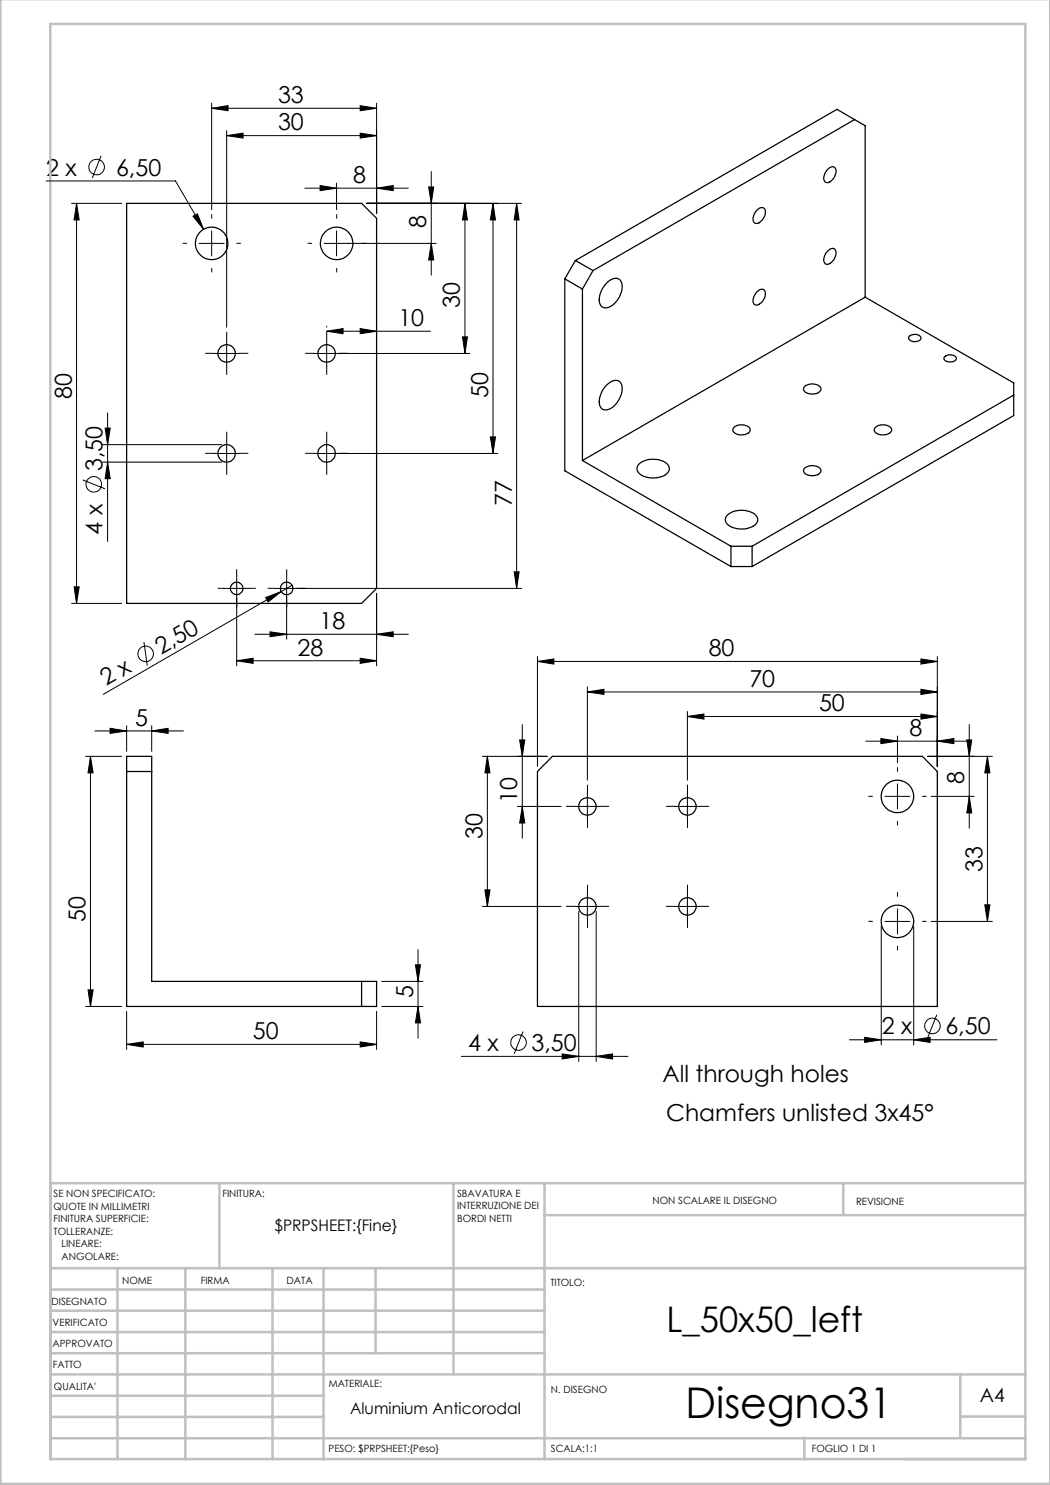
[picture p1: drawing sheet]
<svg xmlns="http://www.w3.org/2000/svg" width="210mm" height="297mm" viewBox="0 0 210 297" stroke-linecap="round" stroke-linejoin="round" font-family="sans-serif">
<g fill="none" stroke="#000" stroke-width=".2">
<path d="M9.2 36.2h25.9l5.6 9.7M20.2 31.2l-1.7 4.4M42.3 21.7l3.3-.6v1.1zM42.3 20.6v21.3M42.3 21.7h33M45.3 27.1l3.3-.5v1zM45.3 26.1v39.3M45.3 27.1h30M61 37.6h20.7M64 37.1l3.3 .5-3.3 .5zM67.3 36.6v5.3M72 21.1l3.3 .6-3.3 .5z"/>
<path d="M72 26.6l3.3 .5-3.3 .5zM75.3 37.6l3.3-.5v1zM75.3 20.6v22.1M85.7 37.4h1l-.4 3.3zM86.3 34.3v20.7M14.3 40.7h10M15.3 40.7l.5 3.3h-1zM15.3 40.7v80M38.6 43.2l.9-.4 1.2 3.1zM39.8 48.7h5M42.3 46.2v5M64.8 48.7h22.4"/>
<path d="M67.3 46.2v5M73.3 40.7h31M86.3 48.7l.4 3.3h-1zM93 40.7v30M93 40.7l.5 3.3h-1zM98.6 40.7v50M98.6 40.7l.5 3.3h-1zM103.3 40.7v77M103.3 40.7l.5 3.3h-1zM42.8 70.7h5M45.3 68.2v5M62.8 70.7h5"/>
<path d="M65.3 66.2l3.3-.5v1zM65.3 65.2v.2M65.3 66.2h20.8M65.3 68.2v5M67.9 70.7h26.1M72 65.7l3.3 .5-3.3 .5zM92.5 67.4h1l-.5 3.3zM16.5 96l4.5 1.8M20.5 92.4h23.8M20.5 88.9h23.8M21 85.6h1l-.5 3.3zM21.5 92.4l.5 3.3h-1z"/>
<path d="M21.5 82.6v25.7M42.8 90.7h5M45.3 88.2v5M62.8 90.7h36.8M65.3 88.2v5M98.1 87.4h1l-.5 3.3zM14.8 117.4h1l-.5 3.3zM44.8 117.7h5M47.3 115.2v18M53.1 119.5l3.1-1.2-2.6 2.1zM54.8 117.7h49.5M57.3 115.2v12.6"/>
<path d="M58.4 117l-37.8 21.9M75.3 118.7v14.5M102.8 114.4h1l-.5 3.3zM14.3 120.7h10M28.8 128.4l.7 4.7M47.3 132.1l3.3-.4v1zM47.3 132.1h28M51 126.9h30.7M54 126.4l3.3 .5-3.3 .4zM72 131.7l3.3 .4-3.3 .6zM75.3 126.9l3.3-.5v.9zM107.5 132.3l3.3-.5v1z"/>
<path d="M107.5 131.3v22M107.5 132.3h80M117.5 138.4l3.3-.5v1zM117.5 137.4v18.6M117.5 138.4h70M184.2 137.9l3.3 .5-3.3 .5zM184.2 131.8l3.3 .5-3.3 .5zM187.5 131.3v22M17.1 151.3h7.2M18.1 151.3l.5 3.3h-1zM18.1 151.3v50M19 146.2h17.7"/>
<path d="M22 145.7l3.3 .5-3.3 .5zM25.3 145.2v5.1M30.3 146.2l3.3-.5v1zM30.3 145.2v5.1M96.5 151.3h13M97.5 151.3l.5 3.3h-1zM97.5 151.3v30M103.9 148h1.1l-.5 3.3zM104.5 144.9v22.7M117.5 158.8v5M137.5 158.8v5M137.5 143.3l3.3-.5v1z"/>
<path d="M137.5 142.3v13.7M137.5 143.3h50M173.1 148.2h20.7M176.2 147.7l3.3 .5-3.3 .5zM177 159.3h5M179.5 156.8v5M179.5 147.2v5.3M184.2 142.8l3.3 .5-3.3 .5zM185.5 151.3h13M186.2 159.3h8.6M187.5 148.2l3.3-.5v1zM193.4 148h.9l-.4 3.3z"/>
<path d="M193.9 159.3l.4 3.3h-.9zM193.9 144.9v20.7M197.5 151.3v33M197.5 151.3l.5 3.3h-1zM97 178h1l-.5 3.3zM103.5 161.3h8.7M104.5 161.3l.5 3.3h-1.1zM115 161.3h5M117.5 178.8v5M135 161.3h5M137.5 178.8v5M17.6 198h1l-.5 3.3z"/>
<path d="M76.3 196.3h8.3M83.1 193h1l-.5 3.3zM83.6 189.9v17.7M96.5 181.3h15.7M115 181.3h5M115.7 182.3v30M119.2 182.3v30M135 181.3h5M176.2 185.3v23.7M177 184.3h5M179.5 181.8v5M182.7 185.3v23.7"/>
<path d="M186.2 184.3h12.3M197 181h1l-.5 3.3zM17.1 201.3h7.2M25.3 208.9l3.3-.5v1zM25.3 202.3v7.6M25.3 208.9h50M72 208.4l3.3 .5-3.3 .5zM75.3 202.3v7.6M76.3 201.3h8.3M83.6 201.3l.5 3.3h-1zM92.3 211.3h33.3M104.6 206.3l-1.8 4.4"/>
<path d="M112.4 210.8l3.3 .5-3.3 .5zM119.2 211.3l3.3-.5v1zM169.9 208h29.5M172.9 207.5l3.3 .5-3.3 .5zM182.7 208l3.3-.5v1zM187.4 202.9l-1.8 4.5"/>
<circle cx="19.3" cy="33.4" r="1.56"/>
<circle cx="18.8" cy="96.9" r="1.55"/>
<circle cx="29.1" cy="130.8" r="1.56"/>
<circle cx="103.7" cy="208.5" r="1.55"/>
<circle cx="186.5" cy="205.2" r="1.56"/>
</g>
<g fill="none" stroke="#000" stroke-width=".2" stroke-dasharray="15.2 1.3 1.3 1.3">
<path d="M37.3 48.7h-.7M42.3 43.7v-.8M42.3 53.7v.7M47.3 48.7h.8M62.3 48.7h-.7M67.3 43.7v-.8M67.3 53.7v.7M72.3 48.7h.8M42.8 70.7h-1.7M45.3 68.2v-1.8M45.3 73.2v1.7M47.8 70.7h1.8"/>
<path d="M62.8 70.7h-1.7M65.3 68.2v-1.8M65.3 73.2v1.7M67.8 70.7h1.8M42.8 90.7h-1.7M45.3 88.2v-1.8M45.3 93.2v1.7M47.8 90.7h1.8M62.8 90.7h-1.7M65.3 88.2v-1.8M65.3 93.2v1.7M67.8 90.7h1.8"/>
<path d="M44.8 117.7h-1.2M47.3 115.2v-1.3M49.8 117.7h1.3M54.8 117.7h-1.2M57.3 115.2v-1.3M59.8 117.7h1.3M47.3 120.2v1.2M57.3 120.2v1.2M117.5 158.8v-1.8M137.5 158.8v-1.8M174.5 159.3h-.8M179.5 154.3v-.8"/>
<path d="M184.5 159.3h.7M115 161.3h-1.8M117.5 163.8v1.7M117.5 178.8v-1.8M120 161.3h1.7M135 161.3h-1.8M137.5 163.8v1.7M137.5 178.8v-1.8M140 161.3h1.7M179.5 179.3v-.8M179.5 164.3v.7M115 181.3h-1.8"/>
<path d="M117.5 183.8v1.7M120 181.3h1.7M135 181.3h-1.8M137.5 183.8v1.7M140 181.3h1.7M174.5 184.3h-.8M179.5 189.3v.7M184.5 184.3h.7"/>
</g>
<g fill="none" stroke="#c0c0c0" stroke-width=".5">
<path d="M.1 -.1v296.9h209.9v-296.9M10.1 4.8h195v287h-195zM43.9 236.6v17M90.7 236.6v38.3M108.9 236.6v55.3M168.7 236.6v6.3M205.1 236.6h-195v55.3M10.1 253.6h195M10.1 257.9h98.8M23.5 253.6v38.2M37.1 253.6v38.3M54.5 253.6v38.3"/>
<path d="M64.7 253.6v38.3M75.1 253.6v17M108.9 243h96.2M10.1 270.6h98.8M10.1 266.4h98.8M10.1 262.1h98.8M10.1 279.1h54.6M10.1 274.9h195M192.1 274.8v12.7M10.1 287.7h195M10.1 283.4h54.6M160.9 287.5v4.3"/>
<path d="M192.1 283.3h13"/>
</g>
<g fill="#000">
<path d="M53.1 119.5l3.1-1.2-2.6 2.1z"/>
<path d="M54 126.4l3.3 .5-3.3 .4zM75.3 126.9l3.3-.5v.9z"/>
<path d="M72 131.7l3.3 .4-3.3 .6zM47.3 132.1l3.3-.4v1zM75.3 37.6l3.3-.5v1zM64 37.1l3.3 .5-3.3 .5zM72 21.1l3.3 .6-3.3 .5zM42.3 21.7l3.3-.6v1.1zM72 65.7l3.3 .5-3.3 .5zM65.3 66.2l3.3-.5v1zM72 26.6l3.3 .5-3.3 .5zM45.3 27.1l3.3-.5v1z"/>
<path d="M22 145.7l3.3 .5-3.3 .5zM30.3 146.2l3.3-.5v1zM38.6 43.2l2.1 2.7-1.2-3.1zM172.9 207.5l3.3 .5-3.3 .5zM182.7 208l3.3-.5v1zM117.5 138.4l3.3-.5v1zM184.2 137.9l3.3 .5-3.3 .5zM112.4 210.8l3.3 .5-3.3 .5zM119.2 211.3l3.3-.5v1z"/>
<path d="M83.1 193h1l-.5 3.3zM83.6 201.3l.5 3.3h-1zM85.7 37.4h1l-.4 3.3zM86.3 48.7l.4 3.3h-1zM93 40.7l.5 3.3h-1zM92.5 67.4h1l-.5 3.3zM98.6 40.7l.5 3.3h-1zM98.1 87.4h1l-.5 3.3zM103.3 40.7l.5 3.3h-1zM102.8 114.4h1l-.5 3.3zM15.3 40.7l.5 3.3h-1zM14.8 117.4h1l-.5 3.3zM193.4 148h.9l-.4 3.3zM193.9 159.3l.4 3.3h-.9zM103.9 148h1.1l-.5 3.3zM104.5 161.3l.5 3.3h-1.1z"/>
<path d="M17.6 198h1l-.5 3.3zM18.1 151.3l.5 3.3h-1zM21.5 92.4l.5 3.3h-1zM21 85.6h1l-.5 3.3zM197 181h1l-.5 3.3zM197.5 151.3l.5 3.3h-1zM97 178h1l-.5 3.3zM97.5 151.3l.5 3.3h-1z"/>
<path d="M72 208.4l3.3 .5-3.3 .5zM25.3 208.9l3.3-.5v1zM187.5 148.2l3.3-.5v1zM176.2 147.7l3.3 .5-3.3 .5zM184.2 142.8l3.3 .5-3.3 .5zM137.5 143.3l3.3-.5v1zM184.2 131.8l3.3 .5-3.3 .5zM107.5 132.3l3.3-.5v1z"/>
</g>
<g fill="none" stroke="#000" stroke-width=".25">
<path d="M165.5 33.9l.2-.2a.87 .87 0 0 1 1.3-.2 .87 .87 0 0 1 .1 1.2 2.18 2.18 0 0 1-1.9 1.8 1.31 1.31 0 0 1-.1-2zM170.9 23.9l-52.3 30.2M170.9 23.9l2.1 1.2v34.3M170.9 23.9l-3.5-2-52.3 30.2M25.3 40.7h47l3 3v74l-3 3h-47zM113 55.8v38.4l33.2 19.1M113 55.8l3.5 2M115.1 52.1l-2.1 3.7M115.1 52.1l3.5 2M116.5 57.8v34.3M118.6 54.1l-2.1 3.7M121.4 56.6a1.83 1.83 0 0 1 2.7-.5 3.8 3.8 0 0 1-1 4.4 2.05 2.05 0 0 1-2.8 .7 3.6 3.6 0 0 1 .7-4.3z"/>
<path d="M151.3 42.1a.95 .95 0 0 1 1.7-.1 2.31 2.31 0 0 1-1.9 2.7 1.33 1.33 0 0 1-.2-2zM151.3 58.4a.95 .95 0 0 1 1.7-.1 2.31 2.31 0 0 1-1.9 2.7 1.33 1.33 0 0 1-.2-2zM165.5 50.3l.2-.3a.87 .87 0 0 1 1.3-.2 .87 .87 0 0 1 .1 1.2 2.18 2.18 0 0 1-1.9 1.8 1.34 1.34 0 0 1-.1-2zM173 59.4l-56.5 32.7M173 59.4l29.7 17.2v6.5l-52.3 30.2M121.4 77a2.09 2.09 0 0 1 2.5-.7 3.3 3.3 0 0 1-.2 3.8 2.77 2.77 0 0 1-3.2 1.7 2.59 2.59 0 0 1-.2-3.2zM161 77.3a2.43 2.43 0 0 1 3.1 .2 1.21 1.21 0 0 1-1.4 1.3 1.79 1.79 0 0 1-2-.9zM181.9 67.2a1.54 1.54 0 0 1 2.3 .3 1.24 1.24 0 0 1-2 .7l-.3-.3a.47 .47 0 0 1 0-.7zM188.9 71.3a1.59 1.59 0 0 1 2.4 .3 1.33 1.33 0 0 1-2 .7l-.2-.1a.51 .51 0 0 1-.2-.9zM202.7 79l-52.3 30.3M116.5 92.1l29.7 17.2M127.9 92.7a4.6 4.6 0 0 1 5.7 .2 1.35 1.35 0 0 1-.7 2.2 4.6 4.6 0 0 1-5.3-.7 1.18 1.18 0 0 1 .3-1.7z"/>
<path d="M146.8 85.4a2.42 2.42 0 0 1 3.2 .3v.2a1.55 1.55 0 0 1-1.8 1.1 1.33 1.33 0 0 1-1.6-1.2zM161 93.6a2.43 2.43 0 0 1 3.1 .3 1.21 1.21 0 0 1-1.4 1.2 1.79 1.79 0 0 1-2-.9zM174.9 85.6a2.38 2.38 0 0 1 3.4 .1 1.18 1.18 0 0 1-1.5 1.3 1.75 1.75 0 0 1-2-1zM145.3 103.2a4.5 4.5 0 0 1 5.9-.1 1.33 1.33 0 0 1-.6 2.2 4.6 4.6 0 0 1-5.3-.7 1.18 1.18 0 0 1 0-1.4zM146.2 109.3v4M146.2 109.3h4.2M146.2 113.3h4.2M150.4 109.3v4M25.3 151.3h5v45h45v5h-50zM25.3 154.3h5M110.5 151.3h74l3 3v47h-80v-47zM72.3 196.3v5"/>
<circle cx="42.3" cy="48.7" r="3.2"/>
<circle cx="67.3" cy="48.7" r="3.3"/>
<circle cx="45.3" cy="70.7" r="1.75"/>
<circle cx="65.3" cy="70.7" r="1.75"/>
<circle cx="45.3" cy="90.7" r="1.75"/>
<circle cx="65.3" cy="90.7" r="1.75"/>
<circle cx="47.3" cy="117.7" r="1.25"/>
<circle cx="57.3" cy="117.7" r="1.24"/>
<circle cx="179.5" cy="159.3" r="3.3"/>
<circle cx="117.5" cy="161.3" r="1.76"/>
<circle cx="137.5" cy="161.3" r="1.76"/>
<circle cx="117.5" cy="181.3" r="1.76"/>
<circle cx="137.5" cy="181.3" r="1.76"/>
<circle cx="179.5" cy="184.3" r="3.2"/>
</g>
<text font-size="8.5" x="137.1" y="283.5">Disegno31</text>
<text font-size="7.1" x="133.3" y="266.4">L_50x50_left</text>
<g font-size="4.7">
<text x="55.6" y="20.6">33</text>
<text x="55.6" y="26.1">30</text>
<text x="9.2" y="35.1">2 x</text>
<text x="23.2" y="35.1">6,50</text>
<text x="70.7" y="36.6">8</text>
<text x="85.3" y="45.5" transform="rotate(-90 85.3 45.5)">8</text>
<text x="79.7" y="65.2">10</text>
<text x="92" y="61.6" transform="rotate(-90 92 61.6)">30</text>
<text x="14.3" y="79.8" transform="rotate(-90 14.3 79.8)">80</text>
<text x="97.6" y="79.7" transform="rotate(-90 97.6 79.7)">50</text>
<text x="20.5" y="94.3" transform="rotate(-90 20.5 94.3)">3,50</text>
<text x="102.3" y="101.1" transform="rotate(-90 102.3 101.1)">77</text>
<text x="20.5" y="107" transform="rotate(-90 20.5 107)">4 x</text>
<text x="63.9" y="125.8">18</text>
<text x="32.2" y="131" transform="rotate(-30 32.2 131)">2,50</text>
<text x="59.5" y="131.1">28</text>
<text x="141.7" y="131.3">80</text>
<text x="21.2" y="137.3" transform="rotate(-30 21.2 137.3)">2 x</text>
<text x="149.9" y="137.4">70</text>
<text x="163.8" y="142.3">50</text>
<text x="27" y="145.1">5</text>
<text x="181.9" y="147.2">8</text>
<text x="103.5" y="160.7" transform="rotate(-90 103.5 160.7)">10</text>
<text x="192.9" y="156.8" transform="rotate(-90 192.9 156.8)">8</text>
<text x="96.5" y="167.7" transform="rotate(-90 96.5 167.7)">30</text>
<text x="196.5" y="174.4" transform="rotate(-90 196.5 174.4)">33</text>
<text x="17.1" y="184.4" transform="rotate(-90 17.1 184.4)">50</text>
<text x="82.6" y="199.7" transform="rotate(-90 82.6 199.7)">5</text>
<text x="50.6" y="207.9">50</text>
<text x="176.4" y="206.9">2 x</text>
<text x="189.1" y="206.9">6,50</text>
<text x="93.6" y="210.2">4 x</text>
<text x="106.3" y="210.2">3,50</text>
<text x="132.5" y="216.4">All through holes</text>
<text x="133.2" y="224.2">Chamfers unlisted 3x45°</text>
</g>
<text font-size="3.9" x="196" y="280.4">A4</text>
<g font-size="3.2">
<text x="54.9" y="246.3">$PRPSHEET:{Fine}</text>
<text x="70" y="282.8">Aluminium Anticorodal</text>
</g>
<g font-size="2">
<text x="10.7" y="239.5">SE NON SPECIFICATO:</text>
<text x="44.5" y="239.5">FINITURA:</text>
<text x="91.4" y="239.4">SBAVATURA E</text>
<text x="10.7" y="242">QUOTE IN MILLIMETRI</text>
<text x="10.7" y="244.5">FINITURA SUPERFICIE:</text>
<text x="91.4" y="241.9">INTERRUZIONE DEI</text>
<text x="91.4" y="244.4">BORDI NETTI</text>
<text x="130.5" y="240.8">NON SCALARE IL DISEGNO</text>
<text x="171.2" y="241">REVISIONE</text>
<text x="10.7" y="247">TOLLERANZE:</text>
<text x="12.3" y="249.5">LINEARE:</text>
<text x="12.3" y="252">ANGOLARE:</text>
<text x="24.4" y="256.9">NOME</text>
<text x="40.1" y="256.8">FIRMA</text>
<text x="57.3" y="256.8">DATA</text>
<text x="110.1" y="257.1">TITOLO:</text>
<text x="10.3" y="260.9">DISEGNATO</text>
<text x="10.5" y="269.3">APPROVATO</text>
<text x="10.5" y="265.2">VERIFICATO</text>
<text x="10.6" y="273.6">FATTO</text>
<text x="10.8" y="278">QUALITA'</text>
<text x="65.8" y="277.4">MATERIALE:</text>
<text x="110.2" y="278.5">N. DISEGNO</text>
<text x="65.7" y="290.4">PESO: $PRPSHEET:{Peso}</text>
<text x="110.2" y="290.5">SCALA:1:1</text>
<text x="162.4" y="290.4">FOGLIO 1 DI 1</text>
</g>
</svg>
